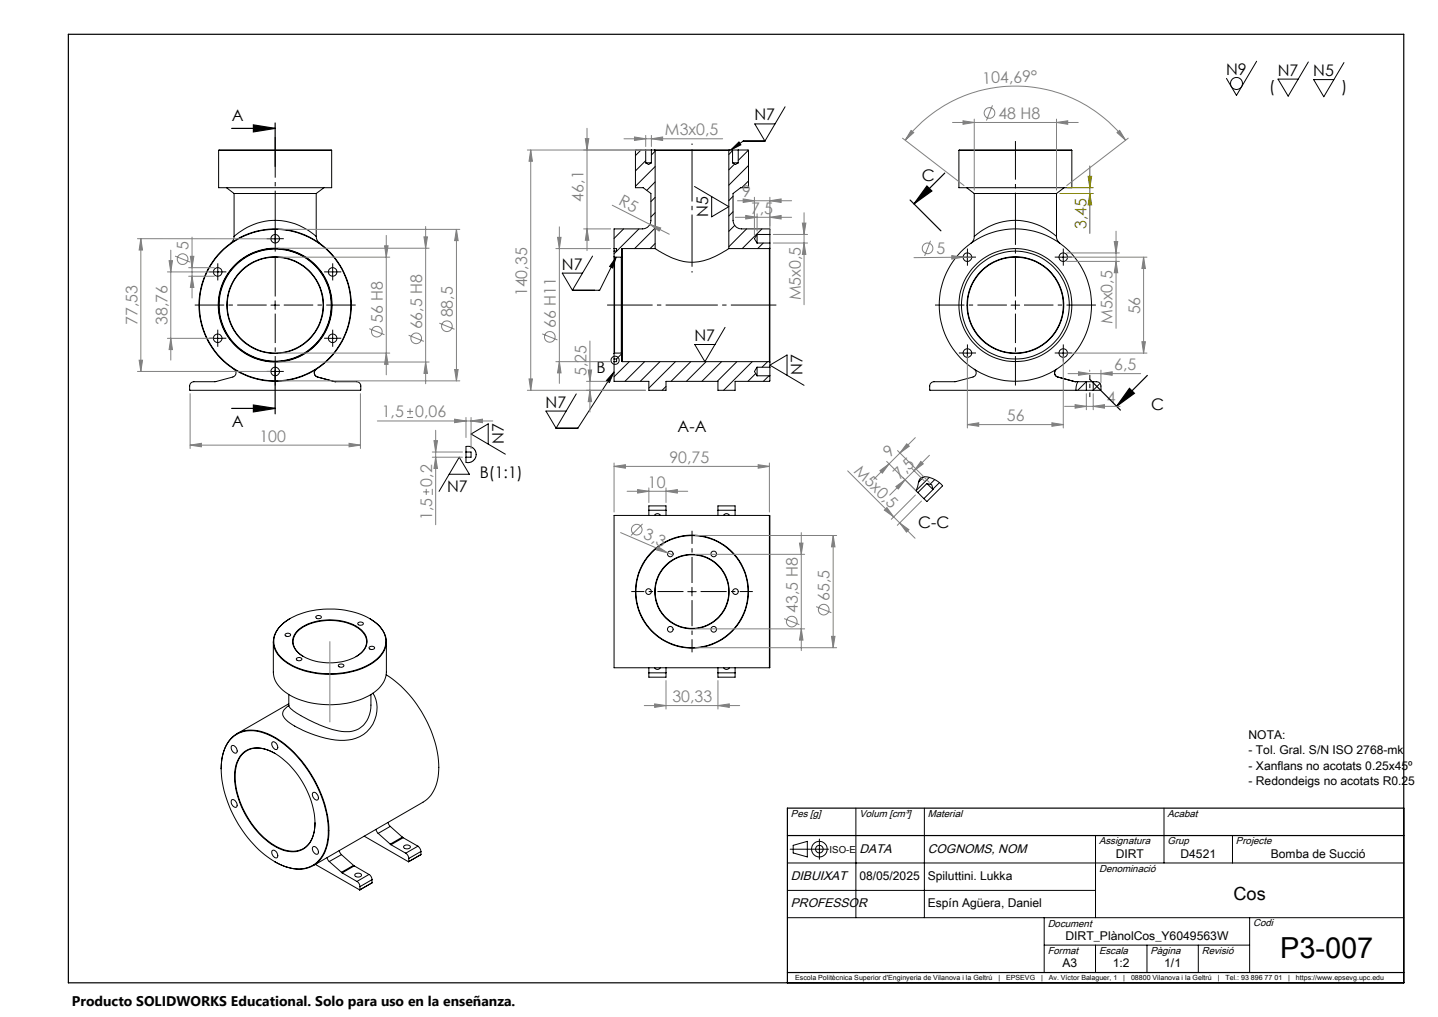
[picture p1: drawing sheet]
<svg xmlns="http://www.w3.org/2000/svg" width="420mm" height="297mm" viewBox="0 0 420 297" stroke-linecap="round" stroke-linejoin="round" font-family="sans-serif">
<g fill="none" stroke="#000" stroke-width=".29">
<path d="M367 17.9l-5.9 10-2.9-5M382.1 18.1l-5.9 10-2.9-5h5.9M392.5 18.3l-5.9 10-2.9-5.1h5.9M226.3 36.2h-5.8l2.9 5M229.3 31.2l-5.9 10M63.9 43.9h33M63.9 43.9v10.9h33v-10.9M66.1 54.8l2.3 1.7M68.4 56.5h24M68.4 56.5v12.5M92.4 56.5v12.5M94.6 54.8l-2.2 1.7"/>
<path d="M187.2 43.8l-1.6 1.6M188.6 43.8l-3 .1v10.9h2.3l2.2 1.7v7.8a2.53 2.53 0 0 1-2.5 2.5h-8.2v5.8M188.6 47.6l.8 .4 .9-.4M188.6 47.6h1.7M188.6 43.8h1.7M188.6 46.9l-3 3M188.6 43.8v3.8M190.3 43.8h.9M190.3 43.8v3.8M191.2 43.8h21.8M191.2 43.8l.1 .1M191.3 43.9h21.6"/>
<path d="M191.3 44.2l-1 1.1M191.3 48.6l-5.7 5.8M191.3 53.1l-2.4 2.5M191.3 57.6l-1.2 1.3M191.3 43.9v28.7M202.8 54.5l10.1 5.9-5 2.9v-5.9M212.9 43.9v28.7M213 43.8h1M213 43.8l-.1 .1M213.4 43.8l2.4-2.4 .6 .9zM214 47.6l.8 .4 .8-.4M214 47.6h1.6"/>
<path d="M214 43.8h1.6M214 44l-1.1 1.1M214 43.8v3.8M214.1 57.3l-1.2 1.3M214.6 47.9l-1.7 1.7M215.6 43.8l3 .1M215.6 43.8v3.8M218.6 43.9l-3 2.9M218.6 43.9v10.9h-2.3l-2.2 1.7v7.8a2.53 2.53 0 0 0 2.5 2.5h8.1l.2 1.7M218.6 48.3l-5.7 5.8M218.6 52.8l-2 2M223.4 41.2h-6.3l-3.7 2.6"/>
<path d="M280.1 43.9h33M280.1 43.9v10.9h33v-10.9M282.3 54.8l2.3 1.7M284.6 56.5h24M284.6 56.5v12.5M308.6 56.5v12.5M310.8 54.8l-2.2 1.7M62.3 79.4h2.5M63.6 78.2v2.5M68.4 69l-.2 1-.8 1M68.4 69a17.7 17.7 0 0 1 24 0M79.1 69.7h2.5"/>
<path d="M80.4 68.5v2.5M92.4 69a2.47 2.47 0 0 0 .9 2M95.9 79.4h2.5M97.2 78.2v2.5M170.1 79.8h-5.9l3 5M173.1 74.8l-5.9 10M179.4 72.6v.7M179.4 75v28.2M179.4 72.6h.7v.7h-.7M179.4 73.3v1.7M179.4 75l.1 .1M179.5 75.1v28"/>
<path d="M179.5 75.1h2M180 75.1l-1 3.2-1-.5zM180 75.1l-4.8 9.7h-8M181.5 75.1v28M181.6 75v28.2M181.6 75l-.1 .1M181.7 72.6v33M181.7 72.6l-.1 2.4M181.7 72.6h9.6M182.1 66.8l-2.7 2.8M186.6 66.8l-7.2 7.3M191.3 72.6a24.8 24.8 0 0 0 9.9 3.9 20 20 0 0 0 11.5-3.8l.2-.1"/>
<path d="M191.3 71.1l-1.4 1.5M191.3 62.1l-1.2 1.3M191.3 66.6l-6 6M212.9 72.6h11.8M214.1 61.8l-1.2 1.3M214.6 65.8l-1.7 1.8M218.1 66.8l-5.2 5.3M221.1 68.5l-.8 1.2 .8 1.3M221.1 68.5v2.5M221.1 71h3.8M221.1 68.5h3.8M222.5 66.8l-5.7 5.8"/>
<path d="M222.9 71l-1.6 1.6M224.7 72.6v33M224.9 68.5v2.5M224.9 72.5v33.2M224.9 71v1.5M224.9 72.5l-.2 .1M281.3 75.1h2.5M282.5 73.9v2.4M284.6 69l-.3 1.1-.7 .9M284.6 69a17.6 17.6 0 0 1 23.9 0M308.6 69a2.44 2.44 0 0 0 .9 2M309.3 75.1h2.5"/>
<path d="M310.6 73.9v2.4M62.3 98.8h2.5M63.6 97.5v2.5M79.1 89.1h2.5M80.4 87.8v2.5M95.9 98.8h2.5M97.2 97.5v2.5M211.8 95.6l-5.9 10-3-5h5.9M295.3 89.1h2.5M296.6 87.8v2.5M68.4 107.8a1.26 1.26 0 0 1 .5 1.3 1.26 1.26 0 0 1-.9 1l-5.1 1.4h-6.3a1.26 1.26 0 0 0-1.2 1.2l.1 1.3h49.8l.1-1.3a1.26 1.26 0 0 0-1.3-1.2h-6.3l-5.1-1.4a1.25 1.25 0 0 1-.9-1 1.25 1.25 0 0 1 .6-1.3M79.1 108.5h2.5"/>
<path d="M80.4 107.2v2.5M168.3 115l-5.9 10.1M179.4 104.8v.8M179.4 108.6l-1.4 3.1-.9-.6zM179.4 105.6v5.8h10.1v2.6h5v-2.6h15.2v2.6h5v-2.6h10l.2-1.7M179.4 104.8h.7M179.4 103.2v1.6M179.4 108.6l-10.6 16.5h-6.4M179.5 103.1l-.1 .1M179.5 103.1h2M180.1 104.8v.8h-.7M181.5 103.1l.1 .1"/>
<path d="M181.6 103.2l.1 2.4M181.6 103.3l-1.5 1.5M181.7 105.6h43M183.8 105.6l-4.4 4.4M188.3 105.6l-5.8 5.8M192.8 105.6l-5.8 5.8M194.5 112.9l-1.1 1.1M197.3 105.6l-7.8 7.7M201.8 105.6l-5.8 5.8M206.2 105.6l-5.7 5.8M210.7 105.6l-5.7 5.8M215.2 105.6l-5.7 5.8"/>
<path d="M219.7 105.6l-8.4 8.4M220.7 109.1l-2.3 2.3M221.1 107.2l-.8 1.3 .8 1.2M221.1 107.2v2.5M221.1 107.2h3.8M221.1 109.7h3.8M224.2 105.6l-1.6 1.6M224.6 109.7l-1.6 1.7M224.7 105.6l.2 .1M224.9 107.2v2.5M224.9 105.7v1.5M229.9 109.6v-5.9l-5 2.9 9.9 5.9"/>
<path d="M281.3 103.1h2.5M282.5 101.8v2.5M284.6 107.8a1.26 1.26 0 0 1 .5 1.3 1.26 1.26 0 0 1-.9 1l-5.1 1.4h-6.3a1.33 1.33 0 0 0-1.3 1.2l.2 1.3h45.6M308.6 107.8a1.26 1.26 0 0 0-.6 1.3 1.26 1.26 0 0 0 .9 1l5.1 1.4h3.3M309.3 103.1h2.5M310.6 101.8v2.5M314.8 111.5l-.5 1.4v1.1M317.3 111.5h2M317.3 114h2M317.3 111.5l-2.5 2.5M317.3 111.5v2.5M319.3 111.5h1a1.33 1.33 0 0 1 1.3 1.2l-.2 1.3h-2.1"/>
<path d="M319.3 111.5v2.5M321.3 112l-2 2M131.2 138.5h5.9l-3-5-5.9 10M136.1 132v-1.6l1-.1 .8 .3 .7 .7 .5 1.1-.4 1.6-1.1 .9-1.5 .1v-1.5M136.1 132v1.5M136.1 132h1.5v1.5h-1.5M142.6 129.7v-5.9l-5 2.9 10 5.9M165.3 120h-5.8l2.9 5.1M269.8 139.2a7.2 7.2 0 0 1 5.5 2.7l-4.6 4.6-.9-.9M269.8 139.2a1.64 1.64 0 0 0-1.5 1.5M269.8 139.2l-1.5 1.6M271.4 139.4l-3.9 3.9"/>
<path d="M189.5 149v-1.3h5v1.3M189.5 149v1.5M189.5 149h5M191.1 150.5a1 1 0 0 1 1.8 0M194.5 149v1.5M209.7 149v-1.3h5v1.3M209.7 149v1.5M209.7 149h5M211.3 150.5a1 1 0 0 1 1.8 0M214.7 149v1.5M224.7 150.5v44.5M224.7 150.5h-45.3v44.5h45.3"/>
<path d="M268.1 143.9l1.7 1.7M268.3 140.8h.1M268.3 140.8l-.3 1.4-.5 1.1 .6 .6M268.3 140.7v.1M270.7 141.2l1.4 .4 .4 1.4M270.7 141.2l1.8 1.8M270.7 141.2l-2.6 2.7M272.5 143l-2.7 2.6M273 140l-1.4 1.4M274.4 140.9l-1.9 1.9M200.9 172.8h2.4M202.1 171.5v2.5"/>
<path d="M79.8 187.4v8.9a8 8 0 0 0 4.9 6.7 25.4 25.4 0 0 0 24.4-.7 7.9 7.9 0 0 0 3.8-6v-8.9M82 182.8a20.3 20.3 0 0 1 14.6-4.9 20 20 0 0 1 14.4 5.2 6.4 6.4 0 0 1-1.4 9.7 24.5 24.5 0 0 1-20.6 3 12.3 12.3 0 0 1-8.7-6.5 6.1 6.1 0 0 1 1.7-6.5zM83.4 185.1a.85 .85 0 0 1 .8-.2 .85 .85 0 0 1 .6 .7 .87 .87 0 0 1-.8 .3 .87 .87 0 0 1-.7-.7zM84.8 180.6a8 8 0 0 0-4.9 7.6 9.6 9.6 0 0 0 6.4 6.7 25.5 25.5 0 0 0 22.8-1.4 6.8 6.8 0 0 0 3.1-8.6 9.8 9.8 0 0 0-4.3-4.3M86.6 192.3a.87 .87 0 0 1 .8-.3 .87 .87 0 0 1 .7 .6 .87 .87 0 0 1-.9 .4 .87 .87 0 0 1-.6-.7zM87.1 184a15.9 15.9 0 0 1 18.5 0 4.3 4.3 0 0 1-.5 7 16.3 16.3 0 0 1-17.6 0 4.3 4.3 0 0 1-.4-7zM88.7 191.8a4.6 4.6 0 0 1-2.4-6.6 12.8 12.8 0 0 1 10.8-4 12.1 12.1 0 0 1 9.2 3.9 4.4 4.4 0 0 1-1.9 6.4l-.4 .3M92.3 180.1a1.03 1.03 0 0 1 1.6 .2 .88 .88 0 0 1-.9 .4 .88 .88 0 0 1-.7-.6zM99 194.1a.84 .84 0 0 1 .8-.2 .84 .84 0 0 1 .6 .7 .9 .9 0 0 1-1.6-.4zM104.5 182a.99 .99 0 0 1 1.6 .2 .85 .85 0 0 1-.9 .4 .85 .85 0 0 1-.7-.6zM107.8 189.1a.87 .87 0 0 1 .9-.4 .87 .87 0 0 1 .7 .7 .87 .87 0 0 1-.9 .3 .87 .87 0 0 1-.7-.6zM112.8 197.1a34.8 34.8 0 0 1 15.4 27 11.2 11.2 0 0 1-4.7 10.2l-32 18.5"/>
<path d="M189.5 196.5v1.3h5v-1.3M189.5 195v1.5M189.5 196.5h5M191.2 195a.97 .97 0 0 0 1.7 0M194.5 195v1.5M209.7 196.5v1.3h5v-1.3M209.7 195v1.5M209.7 196.5h5M211.3 195a.97 .97 0 0 0 1.7 0M214.7 195v1.5M67.4 215.9a8.7 8.7 0 0 1 9.9-1.8 29.5 29.5 0 0 1 14.7 14.4 26.7 26.7 0 0 1 3.3 18.7 8.5 8.5 0 0 1-12 5.8 30.7 30.7 0 0 1-15.9-16.5 24.8 24.8 0 0 1-2-17.3l1.1-2.2zM67.8 217.7a1.4 1.4 0 0 1 1.2 .8 1.4 1.4 0 0 1-.1 1.5 1.49 1.49 0 0 1-1.1-2.3z"/>
<path d="M79.5 216.8a1.3 1.3 0 0 1 1.6 1.5 .67 .67 0 0 1-.6 .7 .67 .67 0 0 1-.7-.6l-.4-.8zM84.3 205.9l-.1 .4M84.3 205.5l-15.1 8.8M84.3 202.8v3.1M108.3 202.8v3.1a7.2 7.2 0 0 1-7.7 7.8 35.4 35.4 0 0 1-15.9-6.9l-.4-.9M108.9 202.4a9.3 9.3 0 0 1-8.4 13.8 29.4 29.4 0 0 1-17-6 2.2 2.2 0 0 1 .4-3.9l.4-.2M64.6 224.5a12.1 12.1 0 0 1 3.9-9.8 10.1 10.1 0 0 1 10.6 0 34.4 34.4 0 0 1 16.4 22.6 16.7 16.7 0 0 1-1.8 13.5 8.7 8.7 0 0 1-10.3 2.3l-3.1-1.5M67.6 233.6a1.39 1.39 0 0 1 1.6 1.9 1.17 1.17 0 0 1-1.3-.1 1.17 1.17 0 0 1-.4-1.2zM70.6 220.3a7.1 7.1 0 0 1 8.7-.8 25.4 25.4 0 0 1 12.7 21.7 7.1 7.1 0 0 1-5.5 7.5 13 13 0 0 1-10.1-4.5 25.5 25.5 0 0 1-7.9-18.7 9.1 9.1 0 0 1 2.1-5.2zM80.3 220a7.7 7.7 0 0 0-9.3 .1 11.5 11.5 0 0 0-2 10.3 25.5 25.5 0 0 0 12.5 17.2 6.9 6.9 0 0 0 9-1.6 10.7 10.7 0 0 0 1.5-5.7M91.4 231.5a1.39 1.39 0 0 1 1.5 1.9 1.11 1.11 0 0 1-1.6-1zM250 236v32"/>
<path d="M270 236v32M340 236v16M79.5 248.4a1.31 1.31 0 0 1 1.4 .6 1.31 1.31 0 0 1-.1 1.5 1.59 1.59 0 0 1-1.3-2.1zM91.4 247.4a1.28 1.28 0 0 1 1.6 1.4 .66 .66 0 0 1-.6 .8 .66 .66 0 0 1-.7-.6l-.5-1zM92.1 252.4l13 7.5M95.5 250.4l.7 1.2M96.2 251.6l3.5 3.1M99.1 248.4l.6 1.2M99.7 254.7l.2 .2M99.7 249.6l-3.5 2M99.7 249.6l3.6 3.1M99.9 254.9l4.3 2.5"/>
<path d="M103.3 252.7l.2 .2M103.3 252.7l-3.6 2M103.5 252.9l-3.6 2M103.5 252.9l4.3 2.5M103.8 255.3a1.24 1.24 0 0 1 1.8 .2 1.04 1.04 0 0 1-1 .6 1.04 1.04 0 0 1-1-.7zM104.2 257.4a1.79 1.79 0 0 1 .9 1.5M105.1 258.9v1M105.1 259.9h.1M106.4 244.2l12.9 7.5M107.8 255.4a1.79 1.79 0 0 1 .9 1.5M107.8 255.4l-3.6 2M108.7 256.9l-3.6 2"/>
<path d="M108.7 256.9v.9M108.7 257.8l-3.6 2.1M109.8 242.2l.7 1.2M110.5 243.4l3.5 3.1M113.3 240.2l.7 1.1M114 246.5l.2 .2M114 241.3l-3.5 2.1M114 241.3l3.5 3.2M114.2 246.7l4.3 2.5M117.5 244.5l.3 .1M117.5 244.5l-3.5 2M117.8 244.6l-3.6 2.1"/>
<path d="M117.8 244.6l4.3 2.5M118 247a1.1 1.1 0 0 1 1.8 .5 1.09 1.09 0 0 1-1 .4 1.09 1.09 0 0 1-.9-.7zM118.5 249.2a1.91 1.91 0 0 1 .9 1.5M119.4 250.7v.9M119.4 251.6l-.1 .1M122.1 247.1l.6 .7 .2 .9M122.1 247.1l-3.6 2.1M122.9 249.6l-3.6 2.1M122.9 248.7l-3.5 2M122.9 248.7v.9M122.9 249.6l-3.5 2M230 252h180"/>
<path d="M230.8 248h11.2M231.7 246.9l4.1-1.2v4.6l-4.1-1.2zM239.3 245v5.9M320 244v24M360 244v8M230 268h180M230 260h90M305 268v16M305 276h60M320 276v8M335 276v8M350 276v8"/>
<path d="M365 268v16"/>
<circle cx="361.1" cy="24.4" r="1.76"/>
<circle cx="63.6" cy="79.4" r="1.24"/>
<circle cx="80.4" cy="69.7" r="1.24"/>
<circle cx="97.1" cy="79.4" r="1.24"/>
<circle cx="282.5" cy="75.1" r="1.27"/>
<circle cx="310.5" cy="75.1" r="1.25"/>
<circle cx="63.6" cy="98.8" r="1.24"/>
<circle cx="80.4" cy="89.1" r="16.6"/>
<circle cx="80.4" cy="89.1" r="14"/>
<circle cx="80.4" cy="89.1" r="16.4"/>
<circle cx="80.4" cy="89.1" r="14.1"/>
<circle cx="80.4" cy="89.1" r="22.1"/>
<circle cx="80.4" cy="89.1" r="16.5"/>
<circle cx="80.4" cy="89.1" r="22.2"/>
<circle cx="97.1" cy="98.8" r="1.24"/>
<circle cx="296.6" cy="89.1" r="16.5"/>
<circle cx="296.6" cy="89.1" r="15.8"/>
<circle cx="296.6" cy="89.1" r="14.1"/>
<circle cx="296.6" cy="89.1" r="22.2"/>
<circle cx="296.6" cy="89.1" r="14"/>
<circle cx="80.4" cy="108.5" r="1.26"/>
<circle cx="179.6" cy="105.2" r="1.19"/>
<circle cx="282.6" cy="103.1" r="1.26"/>
<circle cx="310.5" cy="103.1" r="1.24"/>
<circle cx="189.4" cy="172.8" r=".83"/>
<circle cx="195.8" cy="161.8" r=".83"/>
<circle cx="202.1" cy="172.8" r="10.7"/>
<circle cx="202.1" cy="172.8" r="16.5"/>
<circle cx="202.1" cy="172.8" r="10.9"/>
<circle cx="202.1" cy="172.8" r="16.4"/>
<circle cx="208.4" cy="161.7" r=".82"/>
<circle cx="214.8" cy="172.8" r=".82"/>
<circle cx="195.8" cy="183.8" r=".83"/>
<circle cx="208.4" cy="183.8" r=".82"/>
<circle cx="239.3" cy="248" r="1.11"/>
<circle cx="239.3" cy="248" r="2.28"/>
</g>
<g fill="none" stroke="#808080" stroke-width=".29">
<path d="M171.4 37.5v35.7M188.6 39.5v3.3M190.3 39.5v3.3M266.1 38.1l.8 .6-2.5 2.3zM278.2 35.8h36.7M281.3 35.3l3.3 .5-3.3 .5zM284.6 34.8v20.7M289.9 30.8l-1.8 4.4M308.6 35.8l3.3-.5v1zM308.6 34.8v20.7M326.2 38.7l.8-.6 1.8 2.9zM154 43.8h35.3"/>
<path d="M155 43.8l.5 3.3h-1zM155 43.8v70.2M171 40.5h1l-.6 3.3zM178.8 59.9l11 5.6M182.2 40.5h28.9M185.3 40l3.3 .5-3.3 .5zM190.3 40.5l3.2-.5v1zM215.4 58.6h15.8M217.1 58.1l3.2 .5-3.2 .5zM220.3 57.6v11.1M224.9 58.6l3.2-.5v1zM224.9 57.6v9.9"/>
<path d="M263.6 40.4l18 13.8M264.4 41a40.7 40.7 0 0 1 64.4 0M329.5 40.4l-17.9 13.8M40.1 69.7h39.3M41.1 69.7l.5 3.3h-1zM41.1 69.7v38.8M48.9 79.4h13.7M49.4 76.1h1l-.5 3.3zM49.9 73.1v32.1M51.1 74.8l4.5 1.7M55.1 78.2h7.5M55.6 74.9h1l-.5 3.3z"/>
<path d="M56.1 69.2v17.8M81.4 72.5h43.9M81.4 67h52.9M81.4 75.1h32.4M112.3 71.8h1l-.5 3.3zM112.8 68.8v40.7M123.8 69.2h1l-.5 3.3zM124.3 66.1v46M133.3 67l.5 3.3h-1zM133.3 67v44.2M162.3 72.6h16.1M162.8 69.3h1.1l-.5 3.3z"/>
<path d="M163.4 66.2v45.8M170.5 66.8h7.9M171.4 66.8l.6 3.4h-1zM189.8 65.5l3.2 1.1-.5 .9zM189.8 65.5l5.7 2.9M214.8 63.5h16.4M217.8 62.9l3.3 .6-3.3 .5zM221.1 62.4v5.1M224.9 63.5l3.2-.6v1.1zM225.8 71h10.1M225.8 68.5h10.1M234.4 65.2h1l-.6 3.3z"/>
<path d="M234.8 71l.6 3.3h-1zM234.8 62.1v26.9M271.8 70.3l-1.7 4.5M278 74.6l3.3 .5-3.3 .6zM281.3 75.1h2.5M281.3 75.1l-14.4 .1M311.5 75.1h23.5M311.5 73.9h15.5M311.5 76.3h15.5M325.4 70.6h1.1l-.5 3.3zM326 76.3l.5 3.4h-1.1zM326 67.5v28.4"/>
<path d="M334 75.1l.5 3.3h-1zM334 75.1v28M48.9 98.8h13.7M49.9 98.8l.5 3.3h-1zM55.1 80.7h7.5M56.1 80.7l.5 3.3h-1zM107.8 96l4.5 1.8M119.3 97.9l4.5 1.8M128.3 94.4l4.5 1.8M158.4 97.5l4.4 1.8M172.3 99.6v20.7M333.5 99.8h1l-.5 3.3z"/>
<path d="M40.1 108.5h39.3M40.6 105.2h1l-.5 3.3zM55.5 115v16M81.4 105.7h43.9M81.4 111.2h52.9M81.4 103.1h32.4M105.3 115v16M112.8 103.1l.5 3.3h-1zM119.8 119.3v1.7M124.3 105.7l.5 3.3h-1zM132.8 107.9h1l-.5 3.3zM154 114h34.5"/>
<path d="M154.5 110.7h1l-.5 3.3zM162.3 105.6h16.1M163.4 105.6l.5 3.3h-1.1zM171.3 111.4h7.1M171.8 108.1h1l-.5 3.3zM172.3 114l.5 3.3h-1zM282.5 104.1v20.9M310.6 104.1v20.9M310.9 118.7h16.2M311.5 103.1h23.5M311.9 109.1h21.3M314 118.2l3.3 .5-3.3 .5z"/>
<path d="M315 108.6l3.3 .5-3.3 .5zM317.3 115v4.7M318.3 108.1v.4M319.3 118.7l3.3-.5v1zM319.3 115v4.7M321.6 109.1l3.2-.5v1zM321.6 108.1v3.6M55.5 130l3.3-.5v1zM55.5 130h49.8M102 129.5l3.3 .5-3.3 .5zM110.2 122.9h33.7M118.9 121.9h1.7"/>
<path d="M118.9 120.2h1.7M126.3 133.5h8.8M126.3 132h8.8M126.8 128.7h1l-.6 3.3zM127.2 133.5l.6 3.3h-1zM127.2 125.7v27.5M132.8 122.4l3.3 .5-3.3 .5zM136.1 121.9v5.9M137.6 122.9l3.3-.5v1zM137.6 121.9v9.1M179.4 136.2l3.3-.5v1zM179.4 135.2v14.3"/>
<path d="M179.4 136.2h45.3M221.4 135.7l3.3 .5-3.3 .5zM224.7 135.2v14.3M247.6 137.5l13.4 13.5M257 137.4l2.7-1.9-2 2.7zM259 134.8l8.4 8.4M259.7 135.5l-4.5 4.5M262.1 131.6l9.3 9.3M264.8 129.6l.8 .7-2.7 2zM266.3 136.8l3.7 3.7M267 137.5l-7.1 7.1M267.3 127.8l-7.6 7.7"/>
<path d="M269 134.8l.7 .7-2.7 2zM271.5 133l-4.5 4.5M282.5 124l3.4-.5v1zM282.5 124h28.1M307.2 123.5l3.4 .5-3.4 .5zM123.6 143.6h1.8M124.5 142.8v1.7M126.3 142.8v1.7M181.3 155.5l13.7 6M183.2 143.5h17.7M186.2 143l3.3 .5-3.3 .5zM187.7 153l-3.4 3.4"/>
<path d="M189.5 142.5v4.3M192.2 159.7l2.8 1.8-3.2-.9zM194.5 143.5l3.3-.5v1zM194.5 142.5v4.3M203.1 156.4h41.3M233.5 158.6h1l-.5 3.3zM234 155.5v34.5M243.3 156.4l.6 3.3h-1zM243.3 156.4v32.8M259 148.2l2 2.8-2.7-2zM261 151l6.3 6.2M261.7 142.1l2.6-2-1.9 2.7z"/>
<path d="M262.8 152.7l2.7 2-.7 .7zM267.4 144.6l-7.1 7.1M269.1 146.3l-7 7.1M195 161.5l1.5 .6M203.1 161.9h31.9M238.4 177.2l4.4 1.7M96.3 187.3v23.6M194.5 198.8v8.3M203.1 183.7h31.9M203.1 189.2h41.3M209.7 198.8v8.3M229 180.7l4.5 1.7"/>
<path d="M234 183.7l.5 3.2h-1zM242.9 185.8h1l-.6 3.4zM188.2 206.1h27.8M191.2 205.6l3.3 .5-3.3 .5zM209.7 206.1l3.3-.5v1z"/>
<circle cx="289" cy="33" r="1.56"/>
<circle cx="53.3" cy="75.7" r="1.55"/>
<circle cx="270.9" cy="72.5" r="1.55"/>
<circle cx="110.1" cy="96.9" r="1.55"/>
<circle cx="121.6" cy="98.8" r="1.55"/>
<circle cx="130.5" cy="95.2" r="1.55"/>
<circle cx="160.6" cy="98.4" r="1.55"/>
<circle cx="186" cy="154.7" r="1.55"/>
<circle cx="240.6" cy="178" r="1.55"/>
<circle cx="231.2" cy="181.5" r="1.55"/>
</g>
<g fill="none" stroke="#000" stroke-width=".35">
<path d="M20 10h390v277h-390zM67.7 37.5h12.7M74 36.5l6.4 1-6.4 1zM80.4 35.9v12.7M265.8 58.4l9 9M270.7 54.3l1.5 1.5-5.3 3.7zM275.9 50.5l-9 9M67.7 119.3h12.7M74 118.3l6.4 1-6.4 1zM80.4 108.2v12.7M318.3 110.8l8.9 9M329.9 113.4l1.4 1.5-5.2 3.7z"/>
<path d="M335.1 109.6l-9 9M410 236h-180v51M230 244h180M230 284h180"/>
</g>
<path d="M309.6 56.5h9.7M311.8 54.8h7.5M317.8 51.5h1l-.5 3.3zM318.3 56.5l.5 3.3h-1zM318.3 48.5v19.7" fill="none" stroke="#808000" stroke-width=".29"/>
<path d="M177.3 89.1h49.4" fill="none" stroke="#000" stroke-width=".29" stroke-dasharray="15.2 1.3 1.3 1.3" stroke-dashoffset="2" stroke-linecap="butt"/>
<path d="M202.1 79.6v-37.7" fill="none" stroke="#000" stroke-width=".29" stroke-dasharray="15.2 1.3 1.3 1.3" stroke-dashoffset="-1.7" stroke-linecap="butt"/>
<path d="M199.6 172.8h-15.2M202.1 170.3v-15.3M202.1 175.3v15.2M204.6 172.8h15.3" fill="none" stroke="#000" stroke-width=".29" stroke-dasharray="15.2 1.3 1.3 1.3" stroke-dashoffset="7.6" stroke-linecap="butt"/>
<path d="M80.4 86.6v-46.6" fill="none" stroke="#000" stroke-width=".29" stroke-dasharray="15.2 1.3 1.3 1.3" stroke-dashoffset="3.4" stroke-linecap="butt"/>
<path d="M77.9 89.1h-21M80.4 91.6v21M82.9 89.1h21M294.1 89.1h-21M296.6 91.6v21M299.1 89.1h21" fill="none" stroke="#000" stroke-width=".29" stroke-dasharray="15.2 1.3 1.3 1.3" stroke-dashoffset="6.6" stroke-linecap="butt"/>
<g fill="none" stroke="#000" stroke-width=".29" stroke-dasharray="15.2 1.3 1.3 1.3" stroke-linecap="butt">
<path d="M62.4 79.4h-1.3M63.6 78.1v-1.2M64.9 79.4h1.2M79.1 69.7h-1.2M80.4 68.5v-1.3M80.4 71v1.2M81.6 69.7h1.3M95.9 79.4h-1.2M97.2 78.1v-1.2M98.4 79.4h1.3M281.3 75.1h-1.2M282.6 73.8v-1.2"/>
<path d="M282.6 76.3v1.3M283.8 75.1h1.3M309.3 75.1h-1.2M310.6 73.8v-1.2M310.6 76.3v1.3M311.8 75.1h1.3M62.3 98.8h-1.2M63.6 97.5v-1.2M63.6 80.6v1.3M64.8 98.8h1.3M95.9 98.8h-1.2M97.2 97.5v-1.2"/>
<path d="M97.2 80.6v1.3M98.4 98.8h1.3M63.6 100v1.3M79.1 108.5h-1.2M80.4 107.2v-1.2M80.4 109.7v1.3M81.6 108.5h1.3M97.2 100v1.3M281.3 103.1h-1.2M282.6 101.8v-1.2M282.6 104.3v1.3M283.8 103.1h1.3"/>
<path d="M309.3 103.1h-1.2M310.6 101.8v-1.2M310.6 104.3v1.3M311.8 103.1h1.3"/>
</g>
<path d="M318.3 116v-6.5" fill="none" stroke="#000" stroke-width=".29" stroke-dasharray="15.2 1.3 1.3 1.3" stroke-dashoffset="13.9" stroke-linecap="butt"/>
<path d="M296.6 86.6v-45.4" fill="none" stroke="#000" stroke-width=".29" stroke-dasharray="15.2 1.3 1.3 1.3" stroke-dashoffset="4" stroke-linecap="butt"/>
<g fill="#000">
<path d="M74 36.5l6.4 1-6.4 1zM74 118.3l6.4 1-6.4 1z"/>
<path d="M180 75.1l-1 3.2-1-.5zM213.4 43.8l2.4-2.4 .6 .9zM179.4 108.6l-1.4 3.1-.9-.6z"/>
<path d="M329.9 113.4l1.4 1.5-5.2 3.7zM270.7 54.3l1.5 1.5-5.3 3.7z"/>
</g>
<g fill="#808080">
<path d="M192.2 159.7l2.8 1.8-3.2-.9z"/>
<path d="M55.5 130l3.3-.5v1zM102 129.5l3.3 .5-3.3 .5z"/>
<path d="M186.2 143l3.3 .5-3.3 .5zM194.5 143.5l3.3-.5v1z"/>
<path d="M191.2 205.6l3.3 .5-3.3 .5zM209.7 206.1l3.3-.5v1z"/>
<path d="M221.4 135.7l3.3 .5-3.3 .5zM179.4 136.2l3.3-.5v1z"/>
<path d="M41.1 69.7l.5 3.3h-1zM40.6 105.2h1l-.5 3.3z"/>
<path d="M123.8 69.2h1l-.5 3.3zM124.3 105.7l.5 3.3h-1zM133.3 67l.5 3.3h-1zM132.8 107.9h1l-.5 3.3zM112.3 71.8h1l-.5 3.3zM112.8 103.1l.5 3.3h-1zM55.6 74.9h1l-.5 3.3zM56.1 80.7l.5 3.3h-1zM49.4 76.1h1l-.5 3.3zM49.9 98.8l.5 3.3h-1zM233.5 158.6h1l-.5 3.3zM234 183.7l.5 3.2h-1zM243.3 156.4l.6 3.3h-1zM242.9 185.8h1l-.6 3.4z"/>
</g>
<path d="M317.8 51.5h1l-.5 3.3zM318.3 56.5l.5 3.3h-1z" fill="#808000"/>
<g fill="#808080">
<path d="M189.8 65.5l3.2 1.1-.5 .9z"/>
<path d="M278 74.6l3.3 .5-3.3 .6z"/>
<path d="M224.9 63.5l3.2-.6v1.1zM217.8 62.9l3.3 .6-3.3 .5z"/>
<path d="M190.3 40.5l3.2-.5v1zM185.3 40l3.3 .5-3.3 .5zM319.3 118.7l3.3-.5v1zM314 118.2l3.3 .5-3.3 .5z"/>
<path d="M217.1 58.1l3.2 .5-3.2 .5zM224.9 58.6l3.2-.5v1zM315 108.6l3.3 .5-3.3 .5zM321.6 109.1l3.2-.5v1zM281.3 35.3l3.3 .5-3.3 .5zM308.6 35.8l3.3-.5v1zM132.8 122.4l3.3 .5-3.3 .5zM137.6 122.9l3.3-.5v1z"/>
<path d="M326.2 38.7l.8-.6 1.8 2.9zM266.1 38.1l.8 .6-2.5 2.3z"/>
<path d="M257 137.4l2.7-1.9-2 2.7zM264.8 129.6l.8 .7-2.7 2z"/>
<path d="M261.7 142.1l2.6-2-1.9 2.7zM269 134.8l.7 .7-2.7 2z"/>
<path d="M334 75.1l.5 3.3h-1zM333.5 99.8h1l-.5 3.3z"/>
<path d="M172.3 114l.5 3.3h-1zM171.8 108.1h1l-.5 3.3z"/>
<path d="M171.4 66.8l.6 3.4h-1zM171 40.5h1l-.6 3.3zM234.8 71l.6 3.3h-1zM234.4 65.2h1l-.6 3.3zM127.2 133.5l.6 3.3h-1zM126.8 128.7h1l-.6 3.3z"/>
<path d="M155 43.8l.5 3.3h-1zM154.5 110.7h1l-.5 3.3zM162.8 69.3h1.1l-.5 3.3zM163.4 105.6l.5 3.3h-1.1zM325.4 70.6h1.1l-.5 3.3zM326 76.3l.5 3.4h-1.1z"/>
<path d="M259 148.2l2 2.8-2.7-2zM262.8 152.7l2.7 2-.7 .7z"/>
<path d="M282.5 124l3.4-.5v1zM307.2 123.5l3.4 .5-3.4 .5z"/>
</g>
<text font-size="8.5" x="373.9" y="279.8">P3-007</text>
<text font-size="5.3" x="360.3" y="263">Cos</text>
<g font-size="4.7">
<text x="358.1" y="21.9">N9</text>
<text x="373.2" y="22.1">N7</text>
<text x="383.6" y="22.2">N5</text>
<text x="370.7" y="26.9">(</text>
<text x="391.8" y="26.9">)</text>
<text x="67.7" y="35.4">A</text>
<text x="220.4" y="35.2">N7</text>
<text x="269.3" y="52.9">C</text>
<text x="206.9" y="63.4" transform="rotate(-90 206.9 63.4)">N5</text>
<text x="164.1" y="78.7">N7</text>
<text x="202.8" y="99.6">N7</text>
<text x="174.2" y="109">B</text>
<text x="234.4" y="109.6" transform="rotate(-90 234.4 109.6)">N7</text>
<text x="159.4" y="119">N7</text>
<text x="336.3" y="119.8">C</text>
<text x="67.7" y="124.6">A</text>
<text x="147.1" y="129.7" transform="rotate(-90 147.1 129.7)">N7</text>
<text x="197.9" y="126.1">A-A</text>
<text x="130.6" y="143.6">N7</text>
<text x="140.1" y="139.6">B(1:1)</text>
<text x="268.1" y="154.1">C-C</text>
</g>
<g font-size="4.7" fill="#808080">
<text x="287" y="24.4" transform="rotate(-2 287 24.4)">104,69°</text>
<text x="291.6" y="34.7">48 H8</text>
<text x="194.2" y="39.5">M3x0,5</text>
<text x="170.5" y="58.9" transform="rotate(-90 170.5 58.9)">46,1</text>
<text x="180.5" y="59.6" transform="rotate(28 180.5 59.6)">R5</text>
<text x="216.7" y="57.6">9</text>
<text x="219.4" y="62.4">7,5</text>
<text x="55.1" y="73.1" transform="rotate(-90 55.1 73.1)">5</text>
<text x="273.5" y="74.2" transform="rotate(-1 273.5 74.2)">5</text>
<text x="154" y="86.5" transform="rotate(-90 154 86.5)">140,35</text>
<text x="233.9" y="87.7" transform="rotate(-90 233.9 87.7)">M5x0,5</text>
<text x="40.1" y="94.9" transform="rotate(-90 40.1 94.9)">77,53</text>
<text x="48.9" y="94.9" transform="rotate(-90 48.9 94.9)">38,76</text>
<text x="111.8" y="94.3" transform="rotate(-90 111.8 94.3)">56 H8</text>
<text x="132.3" y="92.7" transform="rotate(-90 132.3 92.7)">88,5</text>
<text x="162.3" y="95.8" transform="rotate(-90 162.3 95.8)">66 H11</text>
<text x="325" y="94.6" transform="rotate(-90 325 94.6)">M5x0,5</text>
<text x="333" y="91.8" transform="rotate(-90 333 91.8)">56</text>
<text x="123.3" y="96.2" transform="rotate(-90 123.3 96.2)">66,5 H8</text>
<text x="171.3" y="109.9" transform="rotate(-90 171.3 109.9)">5,25</text>
<text x="325.4" y="108.1">6,5</text>
<text x="323.3" y="117.6">4</text>
<text x="111.5" y="121.8">1,5</text>
<text x="121.3" y="121.8">0,06</text>
<text x="294.1" y="122.9">56</text>
<text x="75.8" y="128.9">100</text>
<text x="195.5" y="135.2">90,75</text>
<text x="249.2" y="137.7" transform="rotate(45 249.2 137.7)">M5x0,5</text>
<text x="259.9" y="133.8" transform="rotate(-45 259.9 133.8)">9</text>
<text x="126.2" y="142.1" transform="rotate(-90 126.2 142.1)">0,2</text>
<text x="189.2" y="142.4">10</text>
<text x="262.8" y="140.2" transform="rotate(-45 262.8 140.2)">7,5</text>
<text x="126.2" y="151.9" transform="rotate(-90 126.2 151.9)">1,5</text>
<text x="187.7" y="157.2" transform="rotate(23 187.7 157.2)">3,3</text>
<text x="233" y="178.9" transform="rotate(-90 233 178.9)">43,5 H8</text>
<text x="242.3" y="175.4" transform="rotate(-90 242.3 175.4)">65,5</text>
<text x="196.4" y="205">30,33</text>
</g>
<text font-size="4.7" fill="#808000" x="317.3" y="66.8" transform="rotate(-90 317.3 66.8)">3,45</text>
<text font-size="4.1" x="21" y="293.7">Producto SOLIDWORKS Educational. Solo para uso en la enseñanza.</text>
<g font-size="3.7">
<text x="251" y="249">DATA</text>
<text x="271" y="249">COGNOMS, NOM</text>
<text x="231" y="257">DIBUIXAT</text>
<text x="231" y="265">PROFESSOR</text>
</g>
<g font-size="3.5">
<text x="364.7" y="215.7">NOTA:</text>
<text x="364.7" y="220.2">- Tol. Gral. S/N ISO 2768-mk</text>
<text x="364.7" y="224.7">- Xanflans no acotats 0.25x45º</text>
<text x="364.7" y="229.3">- Redondeigs no acotats R0.25</text>
<text x="325.9" y="250.5">DIRT</text>
<text x="344.8" y="250.5">D4521</text>
<text x="371.2" y="250.5">Bomba de Succió</text>
<text x="251" y="257">08/05/2025</text>
<text x="271" y="257">Spiluttini. Lukka</text>
<text x="251" y="265">.</text>
<text x="271" y="265">Espín Agüera, Daniel</text>
<text x="311.2" y="274.5">DIRT_PlànolCos_Y6049563W</text>
<text x="310.3" y="282.5">A3</text>
<text x="325.1" y="282.5">1:2</text>
<text x="340.1" y="282.5">1/1</text>
</g>
<g font-size="2.9">
<text x="231" y="238.6">Pes [g]</text>
<text x="251" y="238.6">Volum [cm³]</text>
<text x="271" y="238.6">Material</text>
<text x="341" y="238.6">Acabat</text>
<text x="321" y="246.6">Assignatura</text>
<text x="341" y="246.6">Grup</text>
<text x="361" y="246.6">Projecte</text>
<text x="321" y="254.6">Denominació</text>
<text x="306" y="270.6">Document</text>
<text x="366" y="270.6">Codi</text>
<text x="306" y="278.6">Format</text>
<text x="321" y="278.6">Escala</text>
<text x="336" y="278.6">Pàgina</text>
<text x="351" y="278.6">Revisió</text>
</g>
<text font-size="2.8" x="242.3" y="249">ISO-E</text>
<g font-size="2.1">
<text x="232.2" y="286.1">Escola Politècnica Superior d'Enginyeria de Vilanova i la Geltrú</text>
<text x="291.6" y="286.1">|</text>
<text x="293.9" y="286.1">EPSEVG</text>
<text x="304.1" y="286.1">|</text>
<text x="306.3" y="286.1">Av. Víctor Balaguer, 1</text>
<text x="328.1" y="286.1">|</text>
<text x="330.3" y="286.1">08800 Vilanova i la Geltrú</text>
<text x="355.7" y="286.1">|</text>
<text x="357.9" y="286.1">Tel.: 93 896 77 01</text>
<text x="376.2" y="286.1">|</text>
<text x="378.5" y="286.1">https://www.epsevg.upc.edu</text>
</g>
</svg>
